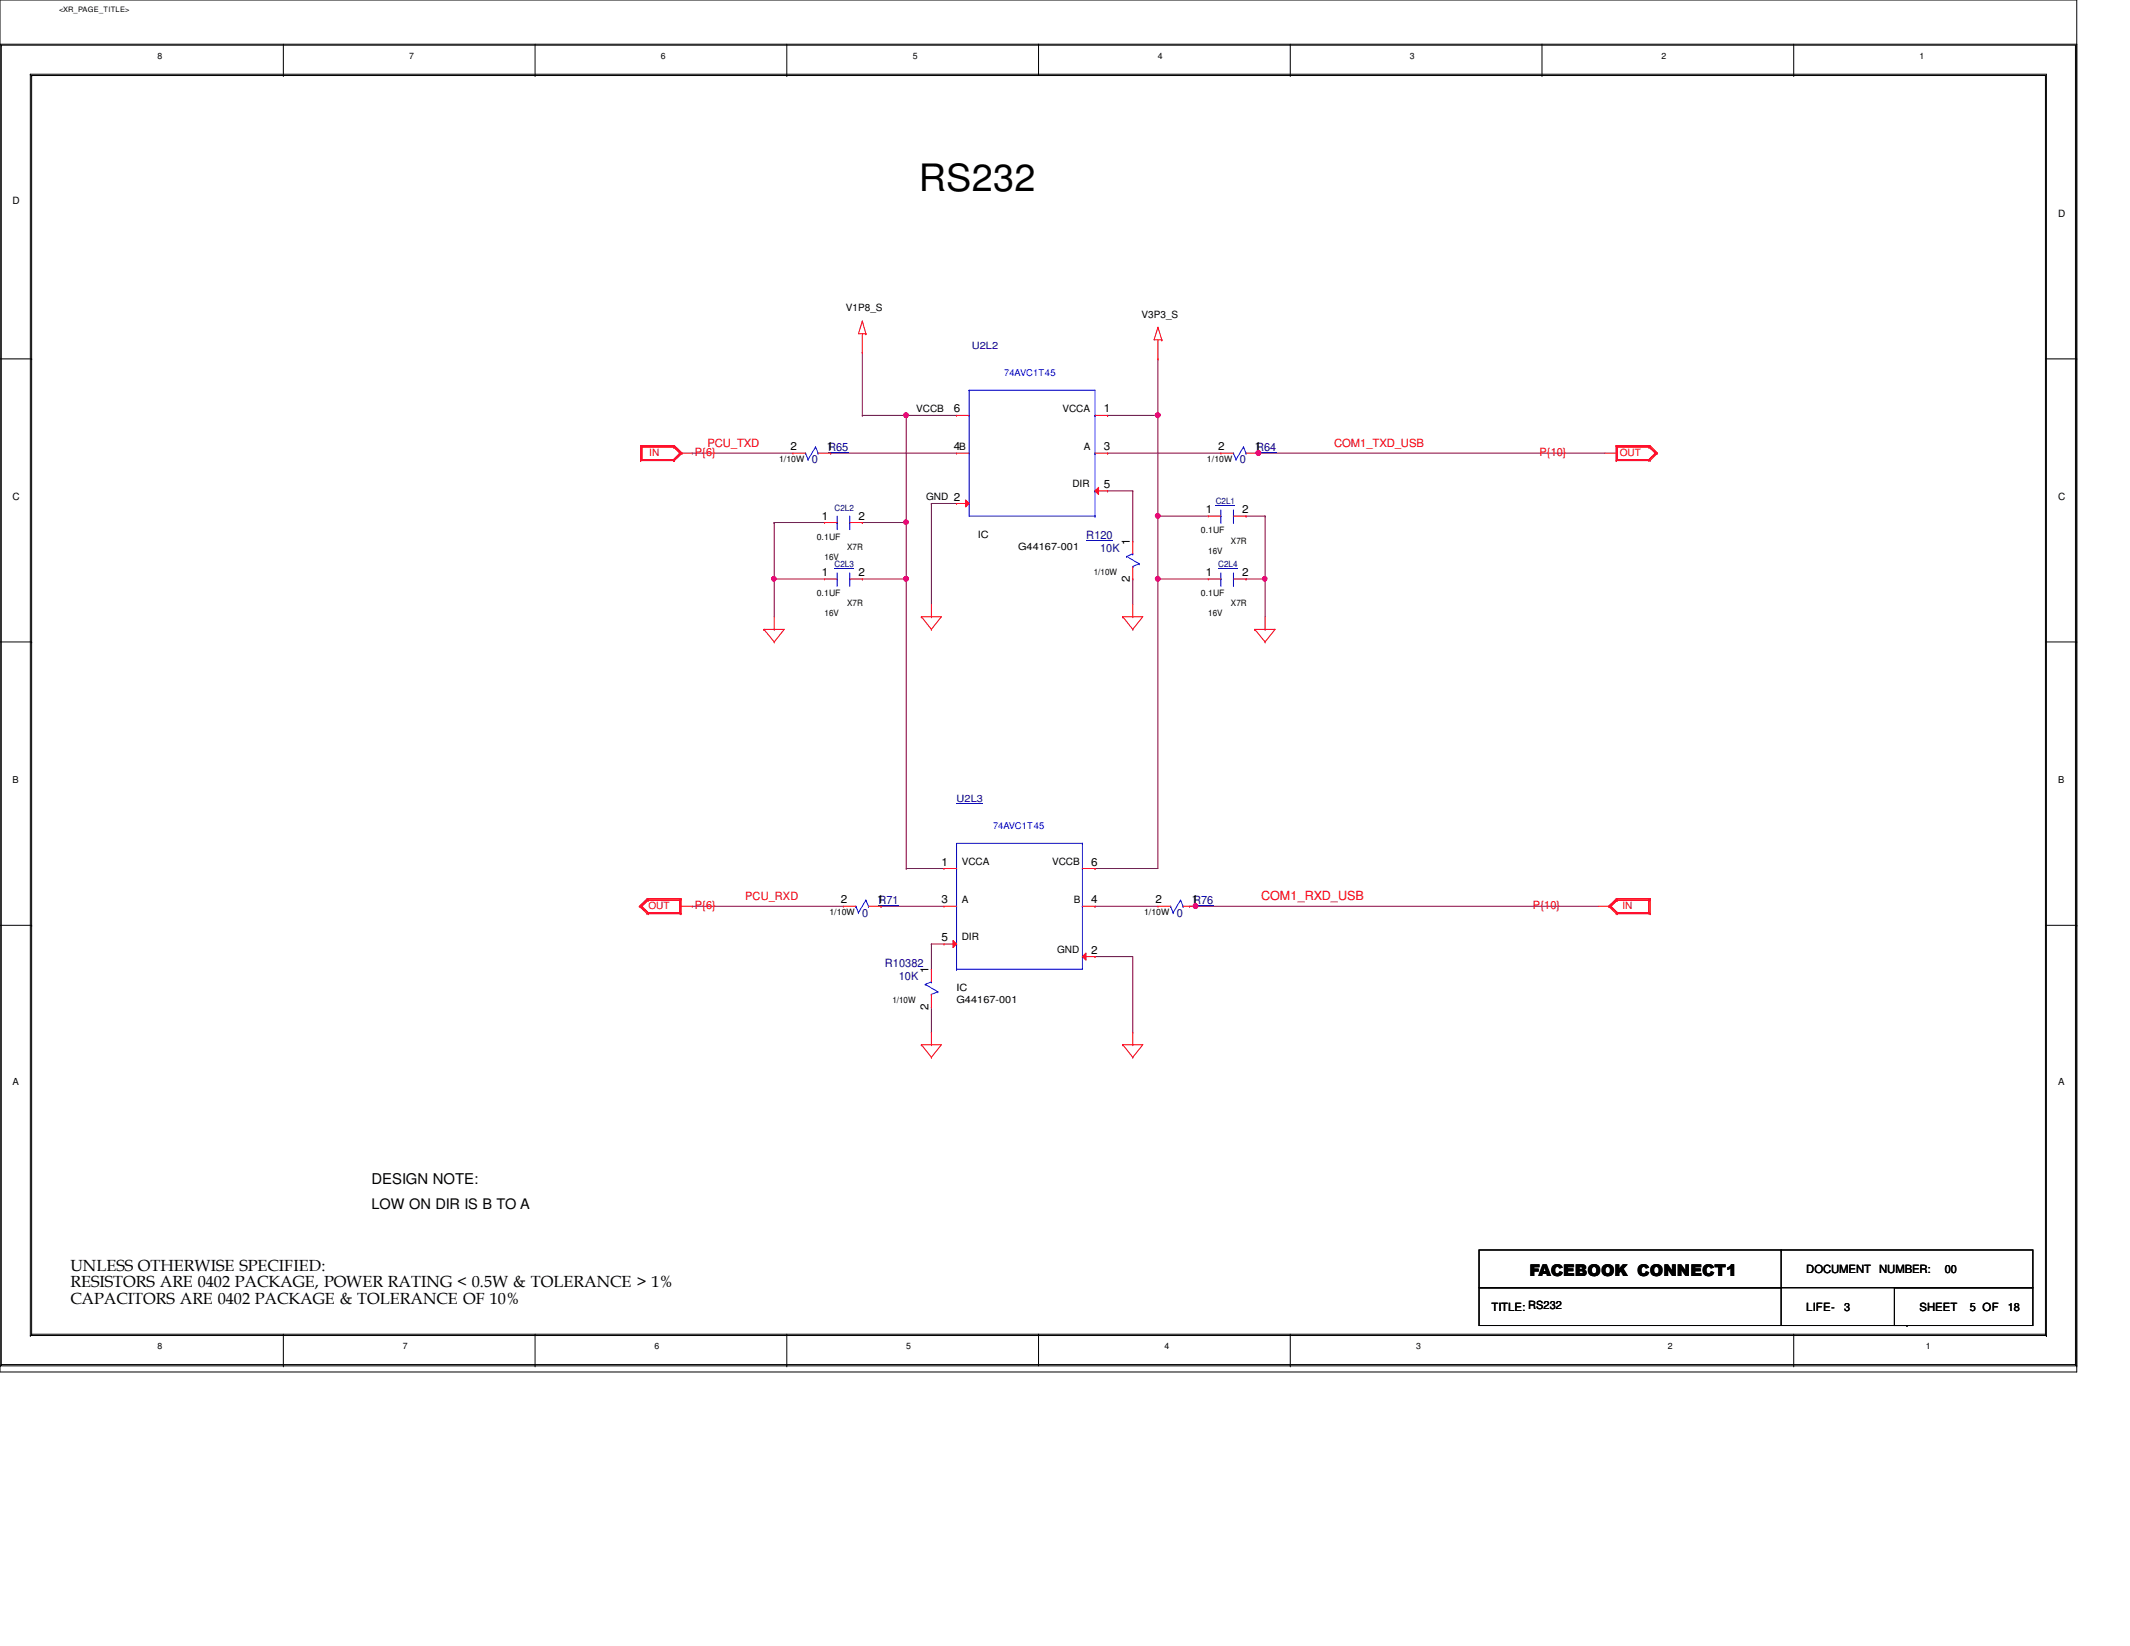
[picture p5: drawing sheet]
<svg xmlns="http://www.w3.org/2000/svg" width="279mm" height="216mm" viewBox="0 0 279 216" stroke-linecap="round" stroke-linejoin="round" font-family="sans-serif">
<g fill="none" stroke="#000" stroke-width=".13">
<path d="M0 5.8h.1M0 0h272.4v180h-272.4zM0 5.8h272.4M.2 5.9h.1M.2 5.9v173.1M.2 5.9h272v173.1M4 9.7h.1M4 9.7v165.5M4 9.7h264.4v165.5M4.1 9.9h.1M4.1 9.9h264.2v165.1M4.1 9.9v165.1"/>
<path d="M37.2 9.9h.1M37.2 5.8v4.1M70.2 9.9h.1M70.2 5.8v4.1M103.2 9.9h.1M103.2 5.8v4.1M136.2 5.8h.1M136.2 5.8v4.1M169.2 9.9h.1M169.2 5.8v4.1M202.3 9.9h.1M202.3 5.8v4.1"/>
<path d="M235.3 9.9h.1M235.3 5.8v4.1M0 47.1h4.1M4.1 47.1h.1M268.3 47.1h4.1M272.4 47.1h.1M0 84.2h4.1M4.1 84.2h.1M268.3 84.2h4.1M272.4 84.2h.1M0 121.4h4.1M4.1 121.4h.1"/>
<path d="M268.3 121.4h4.1M272.4 121.4h.1M0 179.2h.1M0 179.2h272.4M.2 179h.1M.2 179h272M4 175.2h.1M4 175.2h264.4M4.1 175h.1M4.1 175h264.2M37.2 179.2h.1M37.2 175v4.2"/>
<path d="M70.2 179.2h.1M70.2 175v4.2M103.2 179.2h.1M103.2 175v4.2M136.2 175h.1M136.2 175v4.2M169.2 179.2h.1M169.2 175v4.2M235.3 179.2h.1M235.3 175v4.2M268.3 175h.1M268.4 175.2h.1"/>
<path d="M272.2 179h.1M272.4 179.2h.1"/>
</g>
<path d="M145.3 59.4h.1M145.3 59.4h14.8M101.6 75.9h.1M101.6 68.5h.1M101.6 68.5v12.4M101.6 68.5h6.6M101.6 75.9h6.6M143.6 118.9h.1M143.6 118.9h8.3M156 118.9h.1M156 118.9h.8" fill="none" stroke="#800040" stroke-width=".13"/>
<circle cx="101.5" cy="75.9" r=".31" fill="#f0f"/>
<circle cx="101.5" cy="75.9" r=".31" fill="none" stroke="#f0f" stroke-width=".13"/>
<g fill="none" stroke="#800040" stroke-width=".13">
<path d="M122.2 66h.1M122.2 66h3.3M145.3 64.4h.1M145.3 64.4h3.3M163.4 75.9h.1M163.4 75.9h2.5M165.9 75.9h.1M165.9 67.7h.1M165.9 67.7v13.2M122.2 123.8h.1M122.2 123.8h1.6M143.6 125.5h.1"/>
<path d="M143.6 125.5h5v9.9M148.6 135.4h.1"/>
</g>
<circle cx="165.9" cy="75.9" r=".31" fill="#f0f"/>
<circle cx="165.9" cy="75.9" r=".31" fill="none" stroke="#f0f" stroke-width=".13"/>
<path d="M90.8 59.4h.1M90.8 59.4h13.2M113.1 75.9h.1M113.1 75.9h5.8M118.9 75.9h.1M118.9 75.9v38M163.4 67.7h.1M163.4 67.7h2.5" fill="none" stroke="#800040" stroke-width=".13"/>
<circle cx="118.8" cy="75.9" r=".32" fill="#f0f"/>
<circle cx="118.8" cy="75.9" r=".32" fill="none" stroke="#f0f" stroke-width=".13"/>
<path d="M113.1 68.5h.1M113.1 68.5h5.8M118.9 68.5h.1M118.9 68.5v7.4" fill="none" stroke="#800040" stroke-width=".13"/>
<circle cx="118.9" cy="68.5" r=".31" fill="#f0f"/>
<circle cx="118.9" cy="68.5" r=".31" fill="none" stroke="#f0f" stroke-width=".13"/>
<path d="M113.1 46.2h.1M113.1 54.5h.1M113.1 46.2v8.3M113.1 54.5h12.4M118.9 54.5h.1M118.9 54.5v14M118.9 113.9h.1M118.9 113.9h4.9" fill="none" stroke="#800040" stroke-width=".13"/>
<circle cx="118.8" cy="54.5" r=".32" fill="#f0f"/>
<circle cx="118.8" cy="54.5" r=".32" fill="none" stroke="#f0f" stroke-width=".13"/>
<path d="M151.9 75.9h.1M151.9 75.9v38h-8.3M143.6 113.9h.1" fill="none" stroke="#800040" stroke-width=".13"/>
<circle cx="151.9" cy="75.9" r=".32" fill="#f0f"/>
<circle cx="151.9" cy="75.9" r=".32" fill="none" stroke="#f0f" stroke-width=".13"/>
<path d="M145.3 54.5h.1M145.3 54.5h6.6M151.9 54.5h.1M151.9 54.5v13.2" fill="none" stroke="#800040" stroke-width=".13"/>
<circle cx="151.9" cy="54.5" r=".32" fill="#f0f"/>
<circle cx="151.9" cy="54.5" r=".32" fill="none" stroke="#f0f" stroke-width=".13"/>
<path d="M151.9 67.7h.1M151.9 67.7v8.2" fill="none" stroke="#800040" stroke-width=".13"/>
<circle cx="151.9" cy="67.7" r=".32" fill="#f0f"/>
<circle cx="151.9" cy="67.7" r=".32" fill="none" stroke="#f0f" stroke-width=".13"/>
<g fill="none" stroke="#800040" stroke-width=".13">
<path d="M109 59.4h.1M109 59.4h16.5M151.9 47.1h.1M151.9 47.1v7.4M164.9 59.4h.1M164.9 59.4h45.6M165.1 59.4h.1M148.6 75.9h.1M148.6 64.4h.1M148.6 64.4v6.6M148.6 75.9v3.3M151.9 75.9h.1"/>
<path d="M151.9 67.7h.1M151.9 75.9h6.6M151.9 67.7h6.6M90.8 118.9h.1M90.8 118.9h19.8M115.6 118.9h.1M115.6 118.9h8.2"/>
</g>
<circle cx="165.1" cy="59.4" r=".32" fill="#f0f"/>
<circle cx="165.1" cy="59.4" r=".32" fill="none" stroke="#f0f" stroke-width=".13"/>
<path d="M156.8 118.9h.1M156.8 118.9h52.9" fill="none" stroke="#800040" stroke-width=".13"/>
<circle cx="156.8" cy="118.8" r=".32" fill="#f0f"/>
<circle cx="156.8" cy="118.8" r=".32" fill="none" stroke="#f0f" stroke-width=".13"/>
<path d="M122.2 66h.1M122.2 66v13.2M122.2 123.8h.1M122.2 135.4h.1M122.2 123.8v3.3M122.2 132.1v3.3" fill="none" stroke="#800040" stroke-width=".13"/>
<g fill="none" stroke="#f00" stroke-width=".13">
<path d="M84 58.5h.1M84 58.5h4.5M84 58.5v1.9M84.2 58.6h.1M84.2 58.6h4.1M84.2 58.6v1.7M88.3 58.6h.1M88.3 58.5h.1M88.3 58.6l.9 .8M88.3 58.6l1 .8M88.3 58.5l1 .9M88.5 58.5h.1"/>
<path d="M88.5 58.5l1 .9M89.2 59.4h.1M89.2 59.4h1.6M89.2 59.4l-.9 .9M89.3 59.4h.1M89.3 59.4l-1 1M89.3 59.4l-1 .9M89.5 59.4h.1M89.5 59.4l-1 1M104 59.4h.1M104 59.4h1.7M107.3 59.4h1.7"/>
<path d="M109 59.4h.1M113.1 46.2h.1M113.1 42.1h.1M113.1 43.8v2.4M113.1 42.1l.5 1.7M113.1 42.1l-.5 1.7h1M113.6 43.8h.1M151.9 47.1h.1M151.9 42.9h.1M151.9 44.6v2.5M151.9 42.9l.5 1.7M151.9 42.9l-.5 1.7h1"/>
<path d="M152.4 44.6h.1M210.5 59.4h1.7M212 58.5h.1M212 58.5h4.5M212 58.5v1.9M212.2 59.4h.1M212.2 58.6h.1M212.2 58.6h4.1M212.2 58.6v1.7M216.3 58.6h.1M216.3 58.5h.1M216.3 58.6l.8 .8"/>
<path d="M216.3 58.6l1 .8M216.3 58.5l1 .9M216.5 58.5h.1M216.5 58.5l.9 .9M217.1 59.4h.1M217.1 59.4l-.8 .9M217.3 59.4h.1M217.3 59.4l-1 .9M217.3 59.4l-1 1M217.4 59.4h.1M217.4 59.4l-.9 1M84 60.4h.1"/>
<path d="M84 60.4h4.5M84.2 60.3h.1M84.2 60.3h4.1M88.3 60.3h.1M88.3 60.4h.1M88.5 60.4h.1M108.2 75.9h.1M108.2 68.5h.1M108.2 75.9h1.6M108.2 68.5h1.6M111.5 75.9h1.6M111.5 68.5h1.6"/>
<path d="M113.1 75.9h.1M113.1 68.5h.1M122.2 79.2v1.7M148.6 79.2v1.7M158.5 75.9h.1M158.5 75.9h1.6M161.8 75.9h1.6M163.4 75.9h.1M212 60.4h.1M212 60.4h4.5M212.2 60.3h.1M212.2 60.3h4.1"/>
<path d="M216.3 60.4h.1M216.3 60.3h.1M216.5 60.4h.1M100.2 82.5h.1M100.2 82.5l1.4 1.7M100.2 82.5h2.7l-1.3 1.7M101.6 82.5h.1M101.6 84.2h.1M101.6 80.9v1.6M120.9 80.9h.1M120.9 80.9h2.6l-1.3 1.6M120.9 80.9l1.3 1.6"/>
<path d="M122.2 80.9h.1M122.2 82.5h.1M147.3 80.9h.1M147.3 80.9l1.3 1.6M147.3 80.9h2.6l-1.3 1.6M148.6 80.9h.1M148.6 82.5h.1M164.6 82.5h.1M164.6 82.5h2.7l-1.4 1.7M164.6 82.5l1.3 1.7M165.9 82.5h.1M165.9 84.2h.1"/>
<path d="M165.9 80.9v1.6M83.9 118.9h.1M83.9 118.9l1 .9M84 118.9h.1M84 118.9l1 .9M84 118.9l1 .8M84.2 118.9h.1M84.2 118.9l.8 .8M84.9 117.9h.1M84.9 119.8h.1M84.9 117.9h4.4M84.9 119.8h4.4"/>
<path d="M84.9 117.9l-1 1M85 118.1h.1M85 119.7h.1M85 117.9h.1M85 119.8h.1M85 118.1h4.2M85 119.7h4.2M85 118.1l-.8 .8M85 118.1l-1 .8M85 117.9l-1 1M89.2 118.9h.1M89.2 118.1h.1"/>
<path d="M89.2 119.7h.1M89.2 118.9h1.6M89.2 118.1v1.6M89.3 117.9h.1M89.3 119.8h.1M89.3 117.9v1.9M110.6 118.9h.1M110.6 118.9h1.7M113.9 118.9h1.7M115.6 118.9h.1M123.8 113.9h.1M123.8 113.9h1.7"/>
<path d="M151.9 118.9h.1M151.9 118.9h1.6M155.2 118.9h1.6M156.8 118.9h.1M209.7 118.9h1.6M211 118.9h.1M211 118.9l1 .9M211.2 118.9h.1M211.2 118.9l1 .8M211.2 118.9l1 .9M211.3 118.9h.1M211.3 118.9l.9 .8"/>
<path d="M212 117.9h.1M212 119.8h.1M212 117.9h4.5M212 119.8h4.5M212 117.9l-1 1M212.2 118.1h.1M212.2 119.7h.1M212.2 117.9h.1M212.2 119.8h.1M212.2 118.1l-.9 .8M212.2 118.1h4.1M212.2 118.1l-1 .8"/>
<path d="M212.2 119.7h4.1M212.2 117.9l-1 1M216.3 118.1h.1M216.3 119.7h.1M216.3 118.1v1.6M216.5 117.9h.1M216.5 119.8h.1M216.5 117.9v1.9M120.9 137h.1M120.9 137l1.3 1.7M120.9 137h2.6l-1.3 1.7M122.2 137h.1"/>
<path d="M122.2 138.7h.1M122.2 135.4v1.6M147.3 137h.1M147.3 137h2.6l-1.3 1.7M147.3 137l1.3 1.7M148.6 137h.1M148.6 138.7h.1M148.6 135.4v1.6"/>
</g>
<path d="M194 164h72.7v4.9h-72.7zM194 168.9h39.6v5h-39.6zM233.6 164h.1M233.6 164v4.9M233.6 173.9h16.5M248.5 168.9h18.2v5h-18.2zM250.1 173.9h.1" fill="none" stroke="#000" stroke-width=".13"/>
<g fill="none" stroke="#00f" stroke-width=".13">
<path d="M105.7 59.4h.1M105.7 59.4l.3 .9M107 58.6h.1M107 58.6l.3 .8M107 58.6l-1 1.7M107.3 59.4h.1M106 60.3h.1M109.8 75.9h.1M109.8 76.8h.1M109.8 68.5h.1M109.8 69.3h.1M109.8 67.7v1.6"/>
<path d="M109.8 75.1v1.7M111.5 75.9h.1M111.5 76.8h.1M111.5 68.5h.1M111.5 69.3h.1M111.5 67.7v1.6M111.5 75.1v1.7M160.1 75.9h.1M160.1 76.8h.1M160.1 75.1v1.7M161.8 75.9h.1M161.8 76.8h.1"/>
<path d="M161.8 75.1v1.7M112.3 118.9h.1M112.3 118.9l.3 .8M112.6 119.7h.1M113.6 118.1h.1M113.6 118.1l.3 .8M113.6 118.1l-1 1.6M113.9 118.9h.1M125.5 113.9h.1M125.5 118.9h.1M142 110.6h.1M142 113.9h.1"/>
<path d="M142 118.9h.1M142 110.6v16.5h-16.5M142 110.6h-16.5v16.5M153.5 118.9h.1M153.5 118.9l.4 .8M153.9 119.7h.1M154.9 118.1h.1M154.9 118.1l.3 .8M154.9 118.1l-1 1.6M155.2 118.9h.1M125.5 127.1h.1M125.5 123.8h.1"/>
<path d="M142 125.5h.1"/>
</g>
<path d="M108.6 59.4h2.7M109.5 74.6h2.5M159.8 74.6h2.5M115.2 118.8h2.7M125.5 105.4h3.4M156.5 118.8h2.7" fill="none" stroke="#000080" stroke-width=".13"/>
<path d="M142 125.5l.5-.5v.9z" fill="#f00"/>
<path d="M123.8 118.9h.1M123.8 118.9h1.7M142 118.9h1.6M143.6 118.9h.1M142 125.5l.5-.5v.9zM142 125.5h1.6M143.6 125.5h.1" fill="none" stroke="#f00" stroke-width=".13"/>
<path d="M125 123.4l.5 .4-.5 .5z" fill="#f00"/>
<g fill="none" stroke="#f00" stroke-width=".13">
<path d="M143.6 54.5h1.7M145.3 54.5h.1M160.1 59.4h.1M160.1 59.4h1.7M163.4 59.4h1.7M165.1 59.4h.1M148.6 71h.1M148.6 75.9h.1M148.6 71v1.6M148.6 74.3v1.6M158.5 67.7h.1M158.5 67.7h1.6"/>
<path d="M161.8 67.7h1.6M163.4 67.7h.1M142 113.9h1.6M143.6 113.9h.1M122.2 127.1h.1M122.2 132.1h.1M122.2 127.1v1.7M122.2 130.4v1.7M123.8 123.8h.1M123.8 123.8h1.7M125 123.4l.5 .4-.5 .5z"/>
</g>
<g fill="none" stroke="#00f" stroke-width=".13">
<path d="M127.1 51.2h.1M127.1 54.5h.1M127.1 59.4h.1M127.1 51.2v16.5h16.5M127.1 51.2h16.5v16.5M143.6 54.5h.1M143.6 59.4h.1M161.8 59.4h.1M161.8 59.4l.3 .9M163.1 58.6h.1M163.1 58.6l.3 .8M163.1 58.6l-1 1.7"/>
<path d="M163.4 59.4h.1M127.1 66h.1M143.6 67.7h.1M143.6 64.4h.1M147.8 73h.1M147.8 73l1.6 1M148.6 74.3h.1M148.6 72.6h.1M148.6 72.6l-.8 .4M149.4 74h.1M149.4 74l-.8 .3M160.1 67.7h.1"/>
<path d="M160.1 68.5h.1M160.1 66.9v1.6M161.8 67.7h.1M161.8 68.5h.1M161.8 66.9v1.6M162.1 60.3h.1M121.4 129.1h.1M121.4 129.1l1.6 1M122.2 130.4h.1M122.2 128.8h.1M122.2 128.8l-.8 .3M123 130.1h.1"/>
<path d="M123 130.1l-.8 .3"/>
</g>
<path d="M164.8 59.4h2.6M142.5 70.9h3.5M159.5 66.3h2.5" fill="none" stroke="#000080" stroke-width=".13"/>
<path d="M126.7 65.6l.4 .4-.4 .5z" fill="#f00"/>
<path d="M125.5 59.4h.1M125.5 59.4h1.6M143.6 59.4h1.7M145.3 59.4h.1M125.5 66h.1M125.5 66h1.6M126.7 65.6l.4 .4-.4 .5z" fill="none" stroke="#f00" stroke-width=".13"/>
<path d="M143.6 64.4l.5-.5v1z" fill="#f00"/>
<path d="M125.5 54.5h.1M125.5 54.5h1.6M143.6 64.4l.5-.5v1zM143.6 64.4h1.7M145.3 64.4h.1" fill="none" stroke="#f00" stroke-width=".13"/>
<circle cx="101.5" cy="75.9" r=".31" fill="#f0f"/>
<circle cx="101.5" cy="75.9" r=".31" fill="none" stroke="#f0f" stroke-width=".13"/>
<circle cx="165.9" cy="75.9" r=".31" fill="#f0f"/>
<circle cx="165.9" cy="75.9" r=".31" fill="none" stroke="#f0f" stroke-width=".13"/>
<circle cx="118.8" cy="75.9" r=".32" fill="#f0f"/>
<circle cx="118.8" cy="75.9" r=".32" fill="none" stroke="#f0f" stroke-width=".13"/>
<circle cx="118.9" cy="68.5" r=".31" fill="#f0f"/>
<circle cx="118.9" cy="68.5" r=".31" fill="none" stroke="#f0f" stroke-width=".13"/>
<circle cx="118.8" cy="54.5" r=".32" fill="#f0f"/>
<circle cx="118.8" cy="54.5" r=".32" fill="none" stroke="#f0f" stroke-width=".13"/>
<circle cx="151.9" cy="75.9" r=".32" fill="#f0f"/>
<circle cx="151.9" cy="75.9" r=".32" fill="none" stroke="#f0f" stroke-width=".13"/>
<circle cx="151.9" cy="54.5" r=".32" fill="#f0f"/>
<circle cx="151.9" cy="54.5" r=".32" fill="none" stroke="#f0f" stroke-width=".13"/>
<circle cx="151.9" cy="67.7" r=".32" fill="#f0f"/>
<circle cx="151.9" cy="67.7" r=".32" fill="none" stroke="#f0f" stroke-width=".13"/>
<circle cx="165.1" cy="59.4" r=".32" fill="#f0f"/>
<circle cx="165.1" cy="59.4" r=".32" fill="none" stroke="#f0f" stroke-width=".13"/>
<circle cx="156.8" cy="118.8" r=".32" fill="#f0f"/>
<circle cx="156.8" cy="118.8" r=".32" fill="none" stroke="#f0f" stroke-width=".13"/>
<text font-size="5" x="120.5" y="25.1">RS232</text>
<g font-size="2.1">
<text x="9.2" y="166.8">UNLESS OTHERWISE SPECIFIED:</text>
<text x="200.6" y="167.4">FACEBOOK CONNECT1</text>
<text x="9.2" y="168.9">RESISTORS ARE 0402 PACKAGE, POWER RATING &lt; 0.5W &amp; TOLERANCE &gt; 1%</text>
<text x="9.2" y="171">CAPACITORS ARE 0402 PACKAGE &amp; TOLERANCE OF 10%</text>
</g>
<g font-size="1.9">
<text x="48.7" y="155.3">DESIGN NOTE:</text>
<text x="48.7" y="158.5">LOW ON DIR IS B TO A</text>
</g>
<text font-size="1.7" fill="#f00" x="165.4" y="118.1">COM1_RXD_USB</text>
<g font-size="1.5" fill="#f00">
<text x="91.1" y="59.8">P{6}</text>
<text x="92.8" y="58.7">PCU_TXD</text>
<text x="175" y="58.7">COM1_TXD_USB</text>
<text x="201.9" y="59.8">P{10}</text>
<text x="91.1" y="119.3">P{6}</text>
<text x="97.7" y="118.1">PCU_RXD</text>
<text x="201.1" y="119.3">P{10}</text>
</g>
<g font-size="1.5">
<text x="103.7" y="59.1">2</text>
<text x="108.5" y="59.1">1</text>
<text x="125.1" y="59.1">4</text>
<text x="125.1" y="54.1">6</text>
<text x="144.8" y="54.1">1</text>
<text x="144.8" y="59.1">3</text>
<text x="159.8" y="59.1">2</text>
<text x="164.6" y="59.1">1</text>
<text x="144.8" y="64">5</text>
<text x="107.8" y="68.2">1</text>
<text x="112.6" y="68.2">2</text>
<text x="148.2" y="71.5" transform="rotate(-90 148.2 71.5)">1</text>
<text x="158.2" y="67.3">1</text>
<text x="162.9" y="67.3">2</text>
<text x="107.8" y="75.6">1</text>
<text x="112.6" y="75.6">2</text>
<text x="148.2" y="76.3" transform="rotate(-90 148.2 76.3)">2</text>
<text x="158.2" y="75.6">1</text>
<text x="162.9" y="75.6">2</text>
<text x="123.5" y="113.5">1</text>
<text x="143.1" y="113.5">6</text>
<text x="110.3" y="118.5">2</text>
<text x="115.1" y="118.5">1</text>
<text x="123.5" y="118.5">3</text>
<text x="143.1" y="118.5">4</text>
<text x="151.6" y="118.5">2</text>
<text x="156.3" y="118.5">1</text>
<text x="123.5" y="123.4">5</text>
<text x="143.1" y="125.1">2</text>
<text x="121.8" y="127.6" transform="rotate(-90 121.8 127.6)">1</text>
<text x="121.8" y="132.4" transform="rotate(-90 121.8 132.4)">2</text>
<text x="236.9" y="167">DOCUMENT</text>
<text x="246.5" y="167">NUMBER:</text>
<text x="255.1" y="167">00</text>
<text x="195.7" y="171.9">TITLE: RS232</text>
<text x="236.9" y="171.9">LIFE-</text>
<text x="241.9" y="171.9">3</text>
<text x="251.8" y="171.9">SHEET</text>
<text x="258.4" y="171.9">5 OF</text>
<text x="263.4" y="171.9">18</text>
</g>
<g font-size="1.5" fill="#000080">
<text x="108.6" y="59.1">R65</text>
<text x="164.8" y="59.1">R64</text>
<text x="106.5" y="60.8">0</text>
<text x="162.6" y="60.8">0</text>
<text x="142.5" y="70.7">R120</text>
<text x="144.3" y="72.3">10K</text>
<text x="115.2" y="118.6">R71</text>
<text x="156.5" y="118.6">R76</text>
<text x="113.1" y="120.2">0</text>
<text x="154.4" y="120.2">0</text>
<text x="116.1" y="126.8">R10382</text>
<text x="117.9" y="128.5">10K</text>
</g>
<g font-size="1.3">
<text x="1.7" y="26.8">D</text>
<text x="270" y="28.4">D</text>
<text x="111" y="40.8">V1P8_S</text>
<text x="149.7" y="41.7">V3P3_S</text>
<text x="120.2" y="54">VCCB</text>
<text x="125.8" y="59">B</text>
<text x="139.4" y="54">VCCA</text>
<text x="142.2" y="59">A</text>
<text x="1.7" y="65.6">C</text>
<text x="121.5" y="65.6">GND 2</text>
<text x="140.7" y="63.9">DIR</text>
<text x="270" y="65.6">C</text>
<text x="128.3" y="70.5">IC</text>
<text x="133.6" y="72.2">G44167-001</text>
<text x="126.2" y="113.5">VCCA</text>
<text x="138" y="113.5">VCCB</text>
<text x="126.2" y="118.4">A</text>
<text x="140.8" y="118.4">B</text>
<text x="126.2" y="123.4">DIR</text>
<text x="138.7" y="125">GND</text>
<text x="125.5" y="131.6">G44167-001</text>
<text x="125.5" y="130">IC</text>
<text x="1.7" y="142.4">A</text>
<text x="270" y="142.4">A</text>
</g>
<g font-size="1.3" fill="#000080">
<text x="127.5" y="45.8">U2L2</text>
<text x="125.5" y="105.2">U2L3</text>
</g>
<g font-size="1.3" fill="#f00">
<text x="85.2" y="59.8">IN</text>
<text x="212.5" y="59.8">OUT</text>
<text x="85" y="119.3">OUT</text>
<text x="212.8" y="119.3">IN</text>
</g>
<g font-size="1.2" fill="#00f">
<text x="131.7" y="49.4">74AVC1T45</text>
<text x="130.3" y="108.8">74AVC1T45</text>
</g>
<g font-size="1.2">
<text x="1.7" y="102.7">B</text>
<text x="270" y="102.7">B</text>
</g>
<g font-size="1.1">
<text x="20.7" y="7.7">8</text>
<text x="53.7" y="7.7">7</text>
<text x="86.7" y="7.7">6</text>
<text x="119.7" y="7.7">5</text>
<text x="151.9" y="7.7">4</text>
<text x="184.9" y="7.7">3</text>
<text x="217.9" y="7.7">2</text>
<text x="251.8" y="7.7">1</text>
<text x="102.2" y="60.5">1/10W</text>
<text x="158.3" y="60.5">1/10W</text>
<text x="107.1" y="70.8">0.1UF</text>
<text x="157.5" y="69.9">0.1UF</text>
<text x="161.5" y="71.3">X7R</text>
<text x="108.2" y="73.4">16V</text>
<text x="111.1" y="72.1">X7R</text>
<text x="143.5" y="75.4">1/10W</text>
<text x="158.5" y="72.6">16V</text>
<text x="107.1" y="78.2">0.1UF</text>
<text x="108.2" y="80.9">16V</text>
<text x="111.1" y="79.5">X7R</text>
<text x="157.5" y="78.2">0.1UF</text>
<text x="158.5" y="80.9">16V</text>
<text x="161.5" y="79.5">X7R</text>
<text x="108.8" y="120">1/10W</text>
<text x="150.1" y="120">1/10W</text>
<text x="117.1" y="131.5">1/10W</text>
<text x="20.7" y="177">8</text>
<text x="52.8" y="177">7</text>
<text x="85.9" y="177">6</text>
<text x="118.9" y="177">5</text>
<text x="152.7" y="177">4</text>
<text x="185.8" y="177">3</text>
<text x="218.8" y="177">2</text>
<text x="252.6" y="177">1</text>
</g>
<g font-size="1.1" fill="#000080">
<text x="109.5" y="67">C2L2</text>
<text x="159.5" y="66.2">C2L1</text>
<text x="109.5" y="74.4">C2L3</text>
<text x="159.8" y="74.4">C2L4</text>
</g>
<text font-size="1" x="7.7" y="1.6">&lt;XR_PAGE_TITLE&gt;</text>
</svg>
